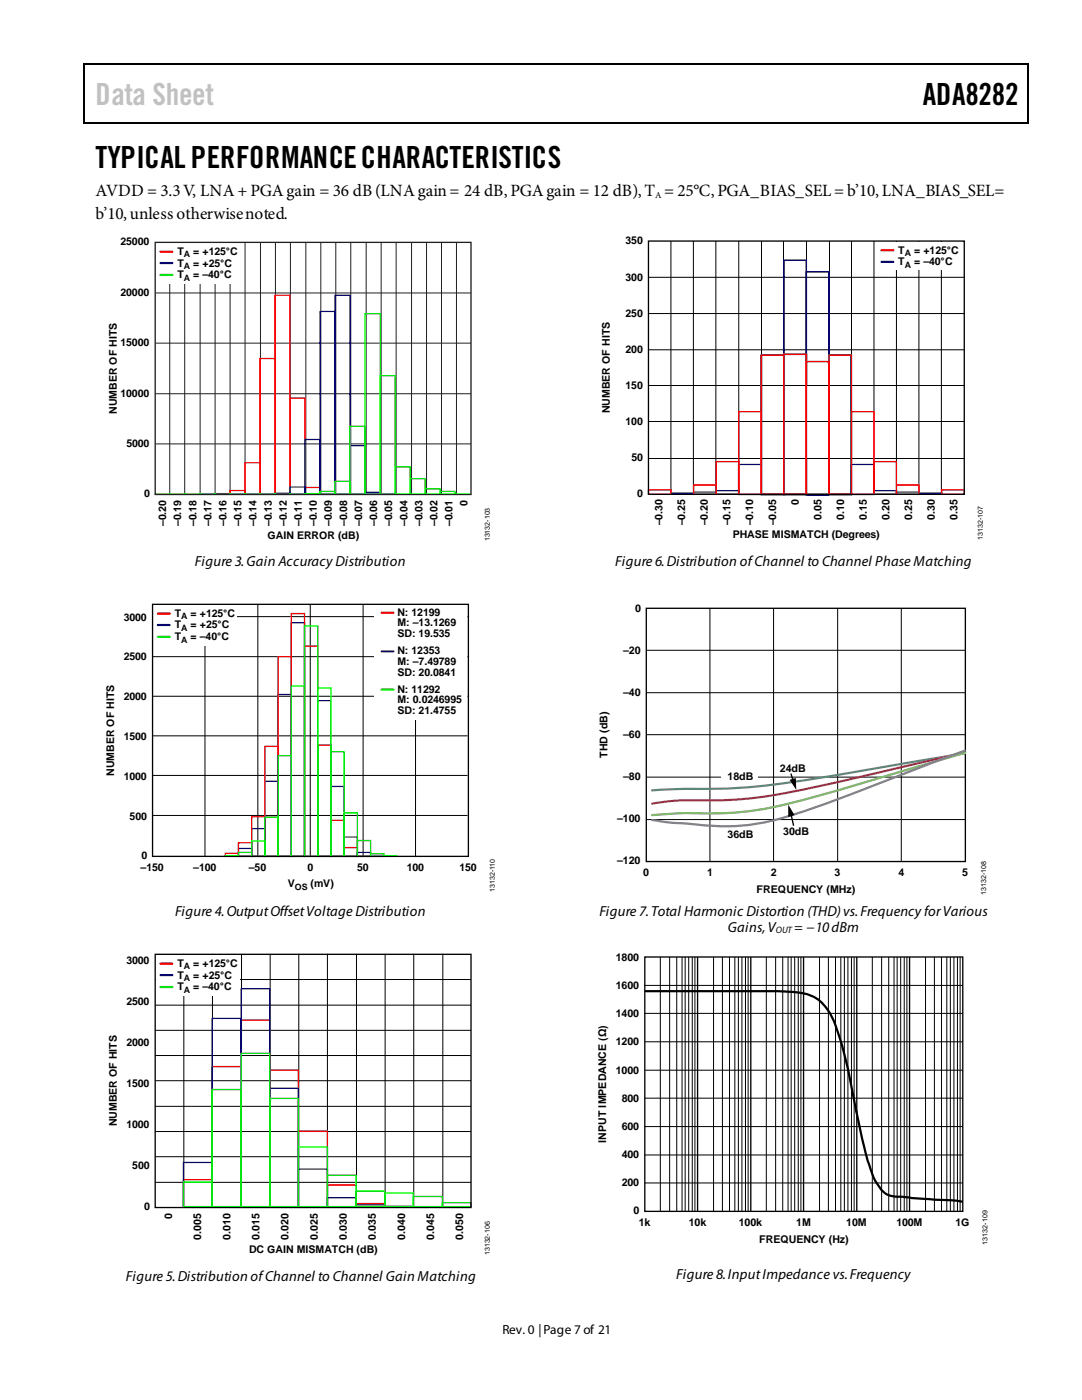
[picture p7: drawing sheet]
<svg xmlns="http://www.w3.org/2000/svg" width="216mm" height="279mm" viewBox="0 0 216 279" stroke-linecap="round" stroke-linejoin="round" font-family="sans-serif">
<path d="M16.7 12.7h.2v1.1h-.2zM16.7 12.7h.2v.3h-.2zM82.5 12.7h.3v.3h-.3zM205.1 12.7h.2v1.1h-.2zM205.1 12.7h.2v.3h-.2zM16.7 24.3h.2v.3h-.2zM82.3 24.3h.2v.3h-.2zM205.1 24.3h.2v.3h-.2z" fill="#000"/>
<path d="M16.8 13.8v10.5M16.9 12.8h65.6M82.8 12.8h122.3M205.2 13.8v10.5M16.9 24.5h188.2" fill="none" stroke="#000" stroke-width=".26"/>
<g fill="none" stroke="#231f20" stroke-width=".2">
<path d="M31 58.5h63M33.9 48.5v50.2M36.9 48.5v50.2M39.9 48.5v50.2M42.9 48.5v50.2M45.9 48.5v50.2M48.9 48.5v50.2M52 48.5v50.2M55 48.5v50.2M57.9 48.5v50.2M61 48.5v50.2M64 48.5v50.2"/>
<path d="M67 48.5v50.2M70 48.5v50.2M73.1 48.5v50.2M76.1 48.5v50.2M79 48.5v50.2M82.1 48.5v50.2M85.1 48.5v50.2M88.1 48.5v50.2M91.1 48.5v50.2M31 78.6h63M31 68.5h63M31 88.6h63"/>
</g>
<path d="M31.2 48.6h16.6v8.1h-16.6z" fill="#fff"/>
<path d="M32 54.9h2.4" fill="none" stroke="#0f0" stroke-width=".44"/>
<path d="M32 52.5h2.4" fill="none" stroke="#00f" stroke-width=".44"/>
<path d="M32 50.2h2.4" fill="none" stroke="#f00" stroke-width=".44"/>
<path d="M30.8 47.9h1" fill="none" stroke="#fff" stroke-width=".2"/>
<path d="M54.9 58.9h3v39.7h-3zM51.9 71.6h3v27h-3zM57.9 79.5h3v19.1h-3zM31 98.6h3zM34 98.6h2.9zM36.9 98.6h3zM39.9 98.6h3zM42.9 98.5l3 .1zM45.9 97.9h3v.7h-3zM48.9 92.4h3v6.2h-3zM60.9 97.3h2.9v1.3h-2.9zM63.8 98.6h3z" fill="none" stroke="#f00" stroke-width=".26"/>
<g fill="none" stroke="#00f" stroke-width=".26">
<path d="M66.8 58.9h3v39.7h-3zM63.8 62.2h3v36.4h-3zM39.9 98.6h3zM42.9 98.6h3zM45.9 98.6h3zM48.9 98.6h3zM51.9 98.6h3zM54.9 98.4h3v.2h-3zM57.9 97.2h3v1.4h-3zM60.9 87.7h2.9v10.9h-2.9zM69.8 88.9h3v9.7h-3zM72.8 98.3h3.1v.3h-3.1z"/>
<path d="M75.9 98.6h3z"/>
</g>
<g fill="none" stroke="#0f0" stroke-width=".26">
<path d="M72.8 62.6h3.1v36h-3.1zM75.9 75h3v23.6h-3zM31 98.6h3zM34 98.6h2.9zM36.9 98.6h3zM39.9 98.6h3zM42.9 98.6h3zM45.9 98.6h3zM48.9 98.6h3zM51.9 98.6h3zM54.9 98.6h3zM57.9 98.6h3z"/>
<path d="M60.9 98.5l2.9 .1zM63.8 98.1h3v.5h-3zM66.8 96.1h3v2.5h-3zM69.8 85.1h3v13.5h-3zM78.9 93.2h3v5.4h-3zM81.9 95.5h2.9v3.1h-2.9zM84.8 97.5h3v1.1h-3zM87.8 98.1h3v.5h-3zM90.8 98.6h3z"/>
</g>
<path d="M31 48.4h63v50.3h-63z" fill="none" stroke="#231f20" stroke-width=".26"/>
<path d="M30.4 123.1h62.9M30.4 131.1h62.9M30.4 139h62.9M40.9 120.6v50.3M51.4 120.6v50.3M61.9 120.6v50.3M72.5 120.6v50.3M82.9 120.6v50.3M30.4 146.9h62.9M30.4 154.8h62.9M30.4 162.7h62.9" fill="none" stroke="#000" stroke-width=".2"/>
<path d="M30.7 120.9h16.6v8h-16.6z" fill="#fff"/>
<path d="M31.5 127.1h2.4" fill="none" stroke="#0f0" stroke-width=".44"/>
<path d="M31.5 124.7h2.4" fill="none" stroke="#00f" stroke-width=".44"/>
<path d="M31.5 122.4h2.4" fill="none" stroke="#f00" stroke-width=".44"/>
<path d="M74.7 120.9h18.4v22.8h-18.4z" fill="#fff"/>
<path d="M76.1 122.3h2.4" fill="none" stroke="#f00" stroke-width=".44"/>
<path d="M76.1 130h2.4" fill="none" stroke="#00f" stroke-width=".44"/>
<path d="M76.1 137.6h2.4" fill="none" stroke="#0f0" stroke-width=".44"/>
<path d="M55.5 138.6h2.6v32.3h-2.6zM58.1 124.3h2.7v46.6h-2.7zM63.4 139.8h2.6v31.1h-2.6zM52.9 155.9h2.6v15h-2.6zM66 157h2.7v13.9h-2.7zM47.6 169.3h2.6v1.6h-2.6zM50.2 165.4h2.7v5.5h-2.7zM68.7 167h2.6v3.9h-2.6zM71.3 170.1h2.6v.8h-2.6zM73.9 170.9h2.7z" fill="none" stroke="#00f" stroke-width=".26"/>
<path d="M55.5 131.1h2.6v39.8h-2.6zM58.1 122.4h2.7v48.5h-2.7zM60.8 128.9h2.6v42h-2.6zM52.9 149h2.6v21.9h-2.6zM63.4 148.7h2.6v22.2h-2.6zM44.9 170.3h2.7v.6h-2.7zM47.6 168.2h2.6v2.7h-2.6zM50.2 163h2.7v7.9h-2.7zM66 163.7h2.7v7.2h-2.7zM68.7 169.2h2.6v1.7h-2.6zM71.3 170.9h2.6z" fill="none" stroke="#f00" stroke-width=".26"/>
<g fill="none" stroke="#0f0" stroke-width=".26">
<path d="M58.1 136.9h2.7v34h-2.7zM60.8 124.9h2.6v46h-2.6zM63.4 137.3h2.6v33.6h-2.6zM55.5 150.8h2.6v20.1h-2.6zM66 150h2.7v20.9h-2.7zM44.9 170.8l2.7 .1zM47.6 170.1h2.6v.8h-2.6zM50.2 167.8h2.7v3.1h-2.7zM52.9 163.1h2.6v7.8h-2.6zM68.7 162.2h2.6v8.7h-2.6zM71.3 167.7h2.6v3.2h-2.6zM73.9 170.4h2.7v.5h-2.7z"/>
<path d="M76.6 170.8l2.6 .1z"/>
</g>
<path d="M30.4 120.6h63.1v50.3h-63.1z" fill="none" stroke="#000" stroke-width=".26"/>
<g fill="none" stroke="#000" stroke-width=".2">
<path d="M31 195.5h63M36.7 190.4v50.6M42.4 190.4v50.6M48.2 190.4v50.6M53.9 190.4v50.6M59.6 190.4v50.6M65.3 190.4v50.6M71.1 190.4v50.6M76.8 190.4v50.6M82.6 190.4v50.6M88.4 190.4v50.6M31 215.7h63"/>
<path d="M31 210.7h63M31 205.6h63M31 200.6h63M31 220.8h63M31 236h63M31 230.8h63M31 225.8h63"/>
</g>
<path d="M31.2 190.7h16.6v8.1h-16.6z" fill="#fff"/>
<path d="M32 197h2.4" fill="none" stroke="#0f0" stroke-width=".44"/>
<path d="M32 194.6h2.4" fill="none" stroke="#00f" stroke-width=".44"/>
<path d="M32 192.3h2.4" fill="none" stroke="#f00" stroke-width=".44"/>
<path d="M42.3 212.9h5.8v27.9h-5.8zM48.1 203.6h5.7v37.2h-5.7zM53.8 213.6h5.7v27.2h-5.7zM36.6 235.4h5.7v5.4h-5.7zM59.5 225.7h5.8v15.1h-5.8zM65.3 236.5h5.7v4.3h-5.7zM71 240.2h5.8v.6h-5.8zM76.8 240.8h5.7zM82.5 240.8h5.8zM88.3 240.8h5.7z" fill="none" stroke="#f00" stroke-width=".26"/>
<path d="M48.1 197.3h5.7v43.5h-5.7zM42.3 203.2h5.8v37.6h-5.8zM53.8 217.2h5.7v23.6h-5.7zM36.6 232h5.7v8.8h-5.7zM59.5 233.3h5.8v7.5h-5.8zM65.3 239h5.7v1.8h-5.7zM71 240.5h5.8v.3h-5.8zM76.8 240.7l5.7 .1zM82.5 240.8h5.8z" fill="none" stroke="#00f" stroke-width=".26"/>
<path d="M42.3 217.4h5.8v23.4h-5.8zM48.1 210.2h5.7v30.6h-5.7zM53.8 219.2h5.7v21.6h-5.7zM36.6 235.9h5.7v4.9h-5.7zM59.5 228.9h5.8v11.9h-5.8zM65.3 234.6h5.7v6.2h-5.7zM71 237.7h5.8v3.1h-5.8zM76.8 238.1h5.7v2.7h-5.7zM82.5 238.8h5.8v2h-5.8zM88.3 240h5.7v.8h-5.7z" fill="none" stroke="#0f0" stroke-width=".26"/>
<path d="M31 190.5h63v50.5h-63z" fill="none" stroke="#000" stroke-width=".26"/>
<g fill="none" stroke="#000" stroke-width=".2">
<path d="M129.4 55.3h63M133.9 48.1v50.6M138.4 48.1v50.6M142.8 48.1v50.6M147.4 48.1v50.6M151.9 48.1v50.6M156.4 48.1v50.6M160.9 48.1v50.6M165.4 48.1v50.6M169.9 48.1v50.6M174.4 48.1v50.6M178.9 48.1v50.6"/>
<path d="M183.4 48.1v50.6M187.8 48.1v50.6M129.4 69.8h63M129.4 62.6h63M129.4 77h63M129.4 91.4h63M129.4 84.2h63"/>
</g>
<path d="M175.1 48.4h16.6v5.5h-16.6z" fill="#fff"/>
<path d="M175.9 52.3h2.4" fill="none" stroke="#00f" stroke-width=".44"/>
<path d="M175.9 50h2.4" fill="none" stroke="#f00" stroke-width=".44"/>
<g fill="#000">
<path d="M151.8 70.8h4.8v28h-4.8zM152.1 71v27.6h4.2v-27.6z"/>
<path d="M156.3 51.8h4.7v47h-4.7zM156.6 52.1v46.5h4.2v-46.5z"/>
<path d="M160.8 54.1h4.7v44.7h-4.7zM161 54.4v44.2h4.3v-44.2z"/>
<path d="M165.3 70.8h4.7v28h-4.7zM165.5 71v27.6h4.2v-27.6z"/>
</g>
<path d="M133.9 98.4h4.5v.3h-4.5zM138.4 98.2h4.5v.5h-4.5zM142.9 97.9h4.5v.8h-4.5z" fill="none" stroke="#00f" stroke-width=".26"/>
<g fill="#00f">
<path d="M147.2 92.6h4.9v6.2h-4.9zM147.5 92.8v5.8h4.3v-5.8z"/>
<path d="M151.8 70.8h4.8v28h-4.8zM152.1 71v27.6h4.2v-27.6z"/>
<path d="M156.3 51.8h4.7v47h-4.7zM156.6 52.1v46.5h4.2v-46.5z"/>
<path d="M160.8 54.1h4.7v44.7h-4.7zM161 54.4v44.2h4.3v-44.2z"/>
<path d="M165.3 70.8h4.7v28h-4.7zM165.5 71v27.6h4.2v-27.6z"/>
<path d="M169.7 92.6h4.9v6.2h-4.9zM170 92.8v5.8h4.3v-5.8z"/>
</g>
<path d="M174.4 97.9h4.5v.8h-4.5zM178.9 98.2h4.5v.5h-4.5zM183.4 98.4h4.5v.3h-4.5z" fill="none" stroke="#00f" stroke-width=".26"/>
<path d="M151.8 70.8h4.5v.2h-4.2v27.6h4.2v.2h-4.5z" fill="#00004c"/>
<path d="M156.6 70.6h4.2v.3h-4.2v6z" fill="#4a4a4a"/>
<g fill="#00004c">
<path d="M156.6 98.6h4.2v.2h-4.2zM161 70.6v1.4zM156.3 70.6h.3v.2h-.3z"/>
<path d="M160.8 98.8h.2zM160.8 70.6h.2v1.4h-.2v26.8z"/>
</g>
<path d="M156.3 71v27.6" fill="none" stroke="#00004c" stroke-width=".2"/>
<path d="M156.3 70.8h.3v28h-.3z" fill="#000017"/>
<path d="M161 72h4.3v.3h-4.3v4.6z" fill="#4a4a4a"/>
<path d="M161 98.7h4.3" fill="none" stroke="#00004c" stroke-width=".26"/>
<path d="M165.3 98.8h.2zM165.3 72v26.8z" fill="#00004c"/>
<g fill="#000017">
<path d="M161 72v26.6z"/>
<path d="M160.8 72h.2v26.8h-.2z"/>
</g>
<g fill="#00004c">
<path d="M169.7 92.6h.3v6.2h-.3v-6.1h.2h-.2z"/>
<path d="M165.5 98.6h4.2v.2h-4.2zM165.3 70.8h4.7v21.8h-.3v-21.6h-4.2v1h-.2v-1.1h.1z"/>
</g>
<path d="M165.3 72h.2v26.8h-.2z" fill="#000017"/>
<path d="M151.9 70.9h4.5v27.8h-4.5zM156.4 70.7h4.5v28h-4.5zM160.9 72.2h4.5v26.5h-4.5zM165.4 70.9h4.5v27.8h-4.5zM129.4 97.8h4.5v.9h-4.5zM138.4 96.8h4.5v1.9h-4.5zM142.9 92.1h4.5v6.6h-4.5zM147.4 82.2h4.5v16.5h-4.5zM169.9 82.2h4.5v16.5h-4.5zM174.4 92.1h4.5v6.6h-4.5zM178.9 96.8h4.5v1.9h-4.5zM187.9 97.8h4.5v.9h-4.5z" fill="none" stroke="#f00" stroke-width=".26"/>
<path d="M129.4 48.1h63v50.6h-63z" fill="none" stroke="#000" stroke-width=".26"/>
<path d="M129 121.4h63.6v50.5h-63.6z" fill="none" stroke="#000" stroke-width=".27"/>
<path d="M129 138.2h63.6M129 129.8h63.6M141.7 121.4v50.5M154.4 121.4v50.5M167.1 121.4v50.5M179.8 121.4v50.5M129 155.1h63.6M129 146.6h63.6M129 163.6h63.6" fill="none" stroke="#000" stroke-width=".2"/>
<path d="M192.5 150.3l-6.2 1.1a602.2 602.2 0 0 1-35.9 5.6l-4.9 .4h-9.4l-6 .3" fill="none" stroke="#4a7ebb" stroke-width=".44"/>
<path d="M192.5 150.2l-4.1 .9a561.8 561.8 0 0 1-36.1 7.9 107 107 0 0 1-16.2 .7l-2.9 .2-3.1 .5" fill="none" stroke="#be4b48" stroke-width=".44"/>
<path d="M192.5 150.2l-4.1 1.2a630.2 630.2 0 0 1-34.1 9.7 75.1 75.1 0 0 1-18.2 1.2l-6 .4" fill="none" stroke="#98b954" stroke-width=".44"/>
<path d="M192.5 149.8l-3.9 1.4a608.9 608.9 0 0 1-31.3 11.7 44 44 0 0 1-20.3 1.5l-3.8-.3-3.1-.5" fill="none" stroke="#7d60a0" stroke-width=".44"/>
<path d="M143.9 154.4h7.3v1.3h-7.3z" fill="#fff"/>
<path d="M157.8 154.4l.5 1.4M157.8 162.4l.6 2.4M128.7 191h63.4v50.8h-63.4zM139.2 191v50.8M149.8 191v50.8M160.3 191v50.8M171 191v50.8M181.5 191v50.8" fill="none" stroke="#000" stroke-width=".27"/>
<path d="M157.6 155.6l1.2-.3 .1 2.4zM157.3 160.6l1.2 2.1-1.2 .3z" fill="#000"/>
<g fill="none" stroke="#000" stroke-width=".2">
<path d="M128.7 196.7h63.4M131.8 191v50.8M133.6 191v50.8M135 191v50.8M136.1 191v50.8M136.7 191v50.8M137.4 191v50.8M138.1 191v50.8M138.7 191v50.8M142.4 191v50.8M144.1 191v50.8M145.6 191v50.8"/>
<path d="M146.6 191v50.8M147.3 191v50.8M148 191v50.8M148.8 191v50.8M149.3 191v50.8M152.9 191v50.8M154.8 191v50.8M156.2 191v50.8M157.2 191v50.8M157.9 191v50.8M158.6 191v50.8M159.3 191v50.8"/>
<path d="M159.8 191v50.8M163.5 191v50.8M165.3 191v50.8M166.7 191v50.8M167.8 191v50.8M168.5 191v50.8M169.2 191v50.8M169.9 191v50.8M170.4 191v50.8M174.1 191v50.8M175.9 191v50.8M177.3 191v50.8"/>
<path d="M178.4 191v50.8M179 191v50.8M179.7 191v50.8M180.4 191v50.8M181 191v50.8M184.7 191v50.8M186.4 191v50.8M187.9 191v50.8M188.9 191v50.8M189.6 191v50.8M190.3 191v50.8M191 191v50.8"/>
<path d="M191.6 191v50.8M128.7 219.2h63.4M128.7 213.6h63.4M128.7 207.9h63.4M128.7 202.2h63.4M128.7 236.1h63.4M128.7 230.5h63.4M128.7 224.8h63.4"/>
</g>
<path d="M128.8 197.8h21.1a47.2 47.2 0 0 1 10.9 .6 7.9 7.9 0 0 1 5.3 4.7 80.7 80.7 0 0 1 4.4 17l.2 .9a70.1 70.1 0 0 0 4 14.7l.2 .4a4.5 4.5 0 0 0 5 2.7l3 .4 7.4 .4 1.6 .2" fill="none" stroke="#000" stroke-width=".44"/>
<text font-size="6.1" fill="#c1c1c1" x="19" y="20.9">Data Sheet</text>
<g font-size="6.1">
<text x="184.2" y="20.9">ADA8282</text>
<text x="19" y="33.6">TYPICAL PERFORMANCECHARACTERISTICS</text>
</g>
<g font-size="3.4">
<text x="19" y="39.2">AVDD = 3.3V, LNA + PGA gain = 36 dB (LNA gain = 24 dB, PGA gain = 12 dB), T = 25°C,PGA_BIAS_SEL = b’10, LNA_BIAS_SEL=</text>
<text x="19.1" y="43.7">b’10, unless otherwise noted.</text>
</g>
<g font-size="2.9">
<text x="38.9" y="113">Figure 3.Gain Accuracy Distribution</text>
<text x="122.8" y="113">Figure 6. Distribution of Channel to Channel Phase Matching</text>
<text x="34.9" y="182.8">Figure 4. Output Offset Voltage Distribution</text>
<text x="119.6" y="182.8">Figure 7.Total Harmonic Distortion (THD)vs.Frequencyfor Various</text>
<text x="145.3" y="186">Gains, V</text>
<text x="158.5" y="186">= −10dBm</text>
<text x="25.1" y="255.6">Figure 5. Distribution of Channel to Channel Gain Matching</text>
<text x="134.9" y="255.3">Figure 8.Input Impedance vs. Frequency</text>
</g>
<text font-size="2.6" x="100.3" y="266.2">Rev. 0 | Page 7 of 21</text>
<g font-size="2.1">
<text x="24" y="49">25000</text>
<text x="35.4" y="53.2">T</text>
<text x="35.4" y="50.9">T</text>
<text x="38.6" y="53.2">= +25°C</text>
<text x="38.6" y="50.9">= +125°C</text>
<text x="124.8" y="48.8">350</text>
<text x="179.2" y="50.6">T</text>
<text x="179.2" y="52.9">T</text>
<text x="182.4" y="50.6">= +125°C</text>
<text x="182.4" y="52.9">= –40°C</text>
<text x="24.1" y="59">20000</text>
<text x="35.4" y="55.5">T</text>
<text x="38.6" y="55.5">= –40°C</text>
<text x="124.8" y="56">300</text>
<text x="124.8" y="63.2">250</text>
<text x="24.1" y="69.1">15000</text>
<text x="124.8" y="70.4">200</text>
<text x="124.8" y="77.6">150</text>
<text x="23.3" y="82.6" transform="rotate(-90 23.3 82.6)">NUMBER OF HITS</text>
<text x="24.1" y="79.2">10000</text>
<text x="121.7" y="82.4" transform="rotate(-90 121.7 82.4)">NUMBER OF HITS</text>
<text x="25.2" y="89.2">5000</text>
<text x="124.8" y="84.8">100</text>
<text x="126" y="92">50</text>
<text x="28.7" y="99.3">0</text>
<text x="93.3" y="100.9" transform="rotate(-90 93.3 100.9)">0</text>
<text x="127.2" y="99.2">0</text>
<text x="159.4" y="100.8" transform="rotate(-90 159.4 100.8)">0</text>
<text x="33.2" y="105" transform="rotate(-90 33.2 105)">–0.20</text>
<text x="36.2" y="105" transform="rotate(-90 36.2 105)">–0.19</text>
<text x="39.2" y="105" transform="rotate(-90 39.2 105)">–0.18</text>
<text x="42.2" y="105" transform="rotate(-90 42.2 105)">–0.17</text>
<text x="45.2" y="105" transform="rotate(-90 45.2 105)">–0.16</text>
<text x="48.2" y="105" transform="rotate(-90 48.2 105)">–0.15</text>
<text x="51.2" y="105" transform="rotate(-90 51.2 105)">–0.14</text>
<text x="53.4" y="107.6">GAIN ERROR (dB)</text>
<text x="54.2" y="105" transform="rotate(-90 54.2 105)">–0.13</text>
<text x="57.2" y="105" transform="rotate(-90 57.2 105)">–0.12</text>
<text x="60.2" y="105" transform="rotate(-90 60.2 105)">–0.11</text>
<text x="63.2" y="105" transform="rotate(-90 63.2 105)">–0.10</text>
<text x="66.2" y="105" transform="rotate(-90 66.2 105)">–0.09</text>
<text x="69.3" y="105" transform="rotate(-90 69.3 105)">–0.08</text>
<text x="72.3" y="105" transform="rotate(-90 72.3 105)">–0.07</text>
<text x="75.3" y="105" transform="rotate(-90 75.3 105)">–0.06</text>
<text x="78.3" y="105" transform="rotate(-90 78.3 105)">–0.05</text>
<text x="81.3" y="105" transform="rotate(-90 81.3 105)">–0.04</text>
<text x="84.3" y="105" transform="rotate(-90 84.3 105)">–0.03</text>
<text x="87.3" y="105" transform="rotate(-90 87.3 105)">–0.02</text>
<text x="90.3" y="105" transform="rotate(-90 90.3 105)">–0.01</text>
<text x="132.2" y="104.9" transform="rotate(-90 132.2 104.9)">–0.30</text>
<text x="136.7" y="104.9" transform="rotate(-90 136.7 104.9)">–0.25</text>
<text x="141.2" y="104.9" transform="rotate(-90 141.2 104.9)">–0.20</text>
<text x="145.8" y="104.9" transform="rotate(-90 145.8 104.9)">–0.15</text>
<text x="146.2" y="107.3">PHASE MISMATCH (Degrees)</text>
<text x="150.3" y="104.9" transform="rotate(-90 150.3 104.9)">–0.10</text>
<text x="154.8" y="104.9" transform="rotate(-90 154.8 104.9)">–0.05</text>
<text x="163.9" y="103.7" transform="rotate(-90 163.9 103.7)">0.05</text>
<text x="168.4" y="103.7" transform="rotate(-90 168.4 103.7)">0.10</text>
<text x="173" y="103.7" transform="rotate(-90 173 103.7)">0.15</text>
<text x="177.5" y="103.7" transform="rotate(-90 177.5 103.7)">0.20</text>
<text x="182" y="103.7" transform="rotate(-90 182 103.7)">0.25</text>
<text x="186.6" y="103.7" transform="rotate(-90 186.6 103.7)">0.30</text>
<text x="191.1" y="103.7" transform="rotate(-90 191.1 103.7)">0.35</text>
<text x="24.7" y="123.8">3000</text>
<text x="34.9" y="123.1">T</text>
<text x="34.9" y="125.4">T</text>
<text x="38" y="125.4">= +25°C</text>
<text x="38" y="123.1">= +125°C</text>
<text x="79.3" y="125">M: –13.1269</text>
<text x="79.3" y="122.9">N: 12199</text>
<text x="126.7" y="122.2">0</text>
<text x="24.7" y="131.8">2500</text>
<text x="34.9" y="127.7">T</text>
<text x="38" y="127.7">= –40°C</text>
<text x="79.3" y="130.6">N: 12353</text>
<text x="79.3" y="127.1">SD: 19.535</text>
<text x="124.3" y="130.6">–20</text>
<text x="79.3" y="132.7">M: –7.49789</text>
<text x="79.3" y="134.8">SD: 20.0841</text>
<text x="24.7" y="139.7">2000</text>
<text x="79.3" y="138.3">N: 11292</text>
<text x="79.3" y="140.4">M: 0.0246995</text>
<text x="79.3" y="142.5">SD: 21.4755</text>
<text x="124.3" y="139">–40</text>
<text x="24.7" y="147.7">1500</text>
<text x="124.3" y="147.4">–60</text>
<text x="22.8" y="154.8" transform="rotate(-90 22.8 154.8)">NUMBER OF HITS</text>
<text x="24.7" y="155.6">1000</text>
<text x="121.2" y="151.2" transform="rotate(-90 121.2 151.2)">THD (dB)</text>
<text x="124.3" y="155.7">–80</text>
<text x="145.2" y="155.7">18dB</text>
<text x="155.6" y="154">24dB</text>
<text x="25.9" y="163.5">500</text>
<text x="123.2" y="164.1">–100</text>
<text x="145.2" y="167.2">36dB</text>
<text x="156.3" y="166.6">30dB</text>
<text x="28.1" y="173.8">–150</text>
<text x="28.2" y="171.5">0</text>
<text x="38.6" y="173.8">–100</text>
<text x="49.7" y="173.8">–50</text>
<text x="61.3" y="173.8">0</text>
<text x="71.3" y="173.8">50</text>
<text x="81.2" y="173.8">100</text>
<text x="91.7" y="173.8">150</text>
<text x="123.2" y="172.5">–120</text>
<text x="57.4" y="177.1">V</text>
<text x="62" y="177.1">(mV)</text>
<text x="128.3" y="174.8">0</text>
<text x="141.1" y="174.8">1</text>
<text x="151" y="178.1">FREQUENCY (MHz)</text>
<text x="153.8" y="174.8">2</text>
<text x="166.5" y="174.8">3</text>
<text x="179.3" y="174.8">4</text>
<text x="192" y="174.8">5</text>
<text x="122.9" y="191.8">1800</text>
<text x="25.2" y="192.4">3000</text>
<text x="35.4" y="197.6">T</text>
<text x="35.4" y="195.3">T</text>
<text x="35.4" y="193">T</text>
<text x="38.6" y="195.3">= +25°C</text>
<text x="38.6" y="193">= +125°C</text>
<text x="38.6" y="197.6">= –40°C</text>
<text x="122.9" y="197.4">1600</text>
<text x="25.2" y="200.6">2500</text>
<text x="122.9" y="203">1400</text>
<text x="25.2" y="208.8">2000</text>
<text x="122.9" y="208.6">1200</text>
<text x="122.9" y="214.3">1000</text>
<text x="25.2" y="217">1500</text>
<text x="124.1" y="219.9">800</text>
<text x="23.3" y="224.8" transform="rotate(-90 23.3 224.8)">NUMBER OF HITS</text>
<text x="25.2" y="225.2">1000</text>
<text x="124.1" y="225.5">600</text>
<text x="26.4" y="233.4">500</text>
<text x="120.9" y="228" transform="rotate(-90 120.9 228)">INPUT IMPEDANCE (Ω)</text>
<text x="124.1" y="231.1">400</text>
<text x="124.1" y="236.7">200</text>
<text x="28.7" y="241.6">0</text>
<text x="34.4" y="243.3" transform="rotate(-90 34.4 243.3)">0</text>
<text x="126.4" y="242.3">0</text>
<text x="127.5" y="244.6">1k</text>
<text x="137.4" y="244.6">10k</text>
<text x="147.4" y="244.6">100k</text>
<text x="158.9" y="244.6">1M</text>
<text x="168.9" y="244.6">10M</text>
<text x="178.9" y="244.6">100M</text>
<text x="190.7" y="244.6">1G</text>
<text x="40.2" y="247.4" transform="rotate(-90 40.2 247.4)">0.005</text>
<text x="46" y="247.4" transform="rotate(-90 46 247.4)">0.010</text>
<text x="49.7" y="250.1">DC GAIN MISMATCH (dB)</text>
<text x="51.8" y="247.4" transform="rotate(-90 51.8 247.4)">0.015</text>
<text x="57.6" y="247.4" transform="rotate(-90 57.6 247.4)">0.020</text>
<text x="63.4" y="247.4" transform="rotate(-90 63.4 247.4)">0.025</text>
<text x="69.2" y="247.4" transform="rotate(-90 69.2 247.4)">0.030</text>
<text x="75" y="247.4" transform="rotate(-90 75 247.4)">0.035</text>
<text x="80.8" y="247.4" transform="rotate(-90 80.8 247.4)">0.040</text>
<text x="86.6" y="247.4" transform="rotate(-90 86.6 247.4)">0.045</text>
<text x="92.4" y="247.4" transform="rotate(-90 92.4 247.4)">0.050</text>
<text x="151.5" y="248">FREQUENCY (Hz)</text>
</g>
<g font-size="1.9">
<text x="130.7" y="39.4">A</text>
<text x="154.8" y="186.3">OUT</text>
</g>
<g font-size="1.8">
<text x="36.7" y="53.7">A</text>
<text x="36.7" y="51.4">A</text>
<text x="180.5" y="51.1">A</text>
<text x="180.5" y="53.5">A</text>
<text x="36.7" y="56">A</text>
<text x="36.2" y="123.6">A</text>
<text x="36.2" y="125.9">A</text>
<text x="36.2" y="128.3">A</text>
<text x="58.8" y="177.6">OS</text>
<text x="36.7" y="193.5">A</text>
<text x="36.7" y="195.8">A</text>
<text x="36.7" y="198.2">A</text>
</g>
<g font-size="1.4">
<text x="196.1" y="107.8" transform="rotate(-90 196.1 107.8)">13132-107</text>
<text x="97.7" y="108.1" transform="rotate(-90 97.7 108.1)">13132-103</text>
<text x="98.7" y="178" transform="rotate(-90 98.7 178)">13132-110</text>
<text x="196.8" y="178.6" transform="rotate(-90 196.8 178.6)">13132-108</text>
<text x="97.7" y="250.5" transform="rotate(-90 97.7 250.5)">13132-106</text>
<text x="197.1" y="248.4" transform="rotate(-90 197.1 248.4)">13132-109</text>
</g>
</svg>
